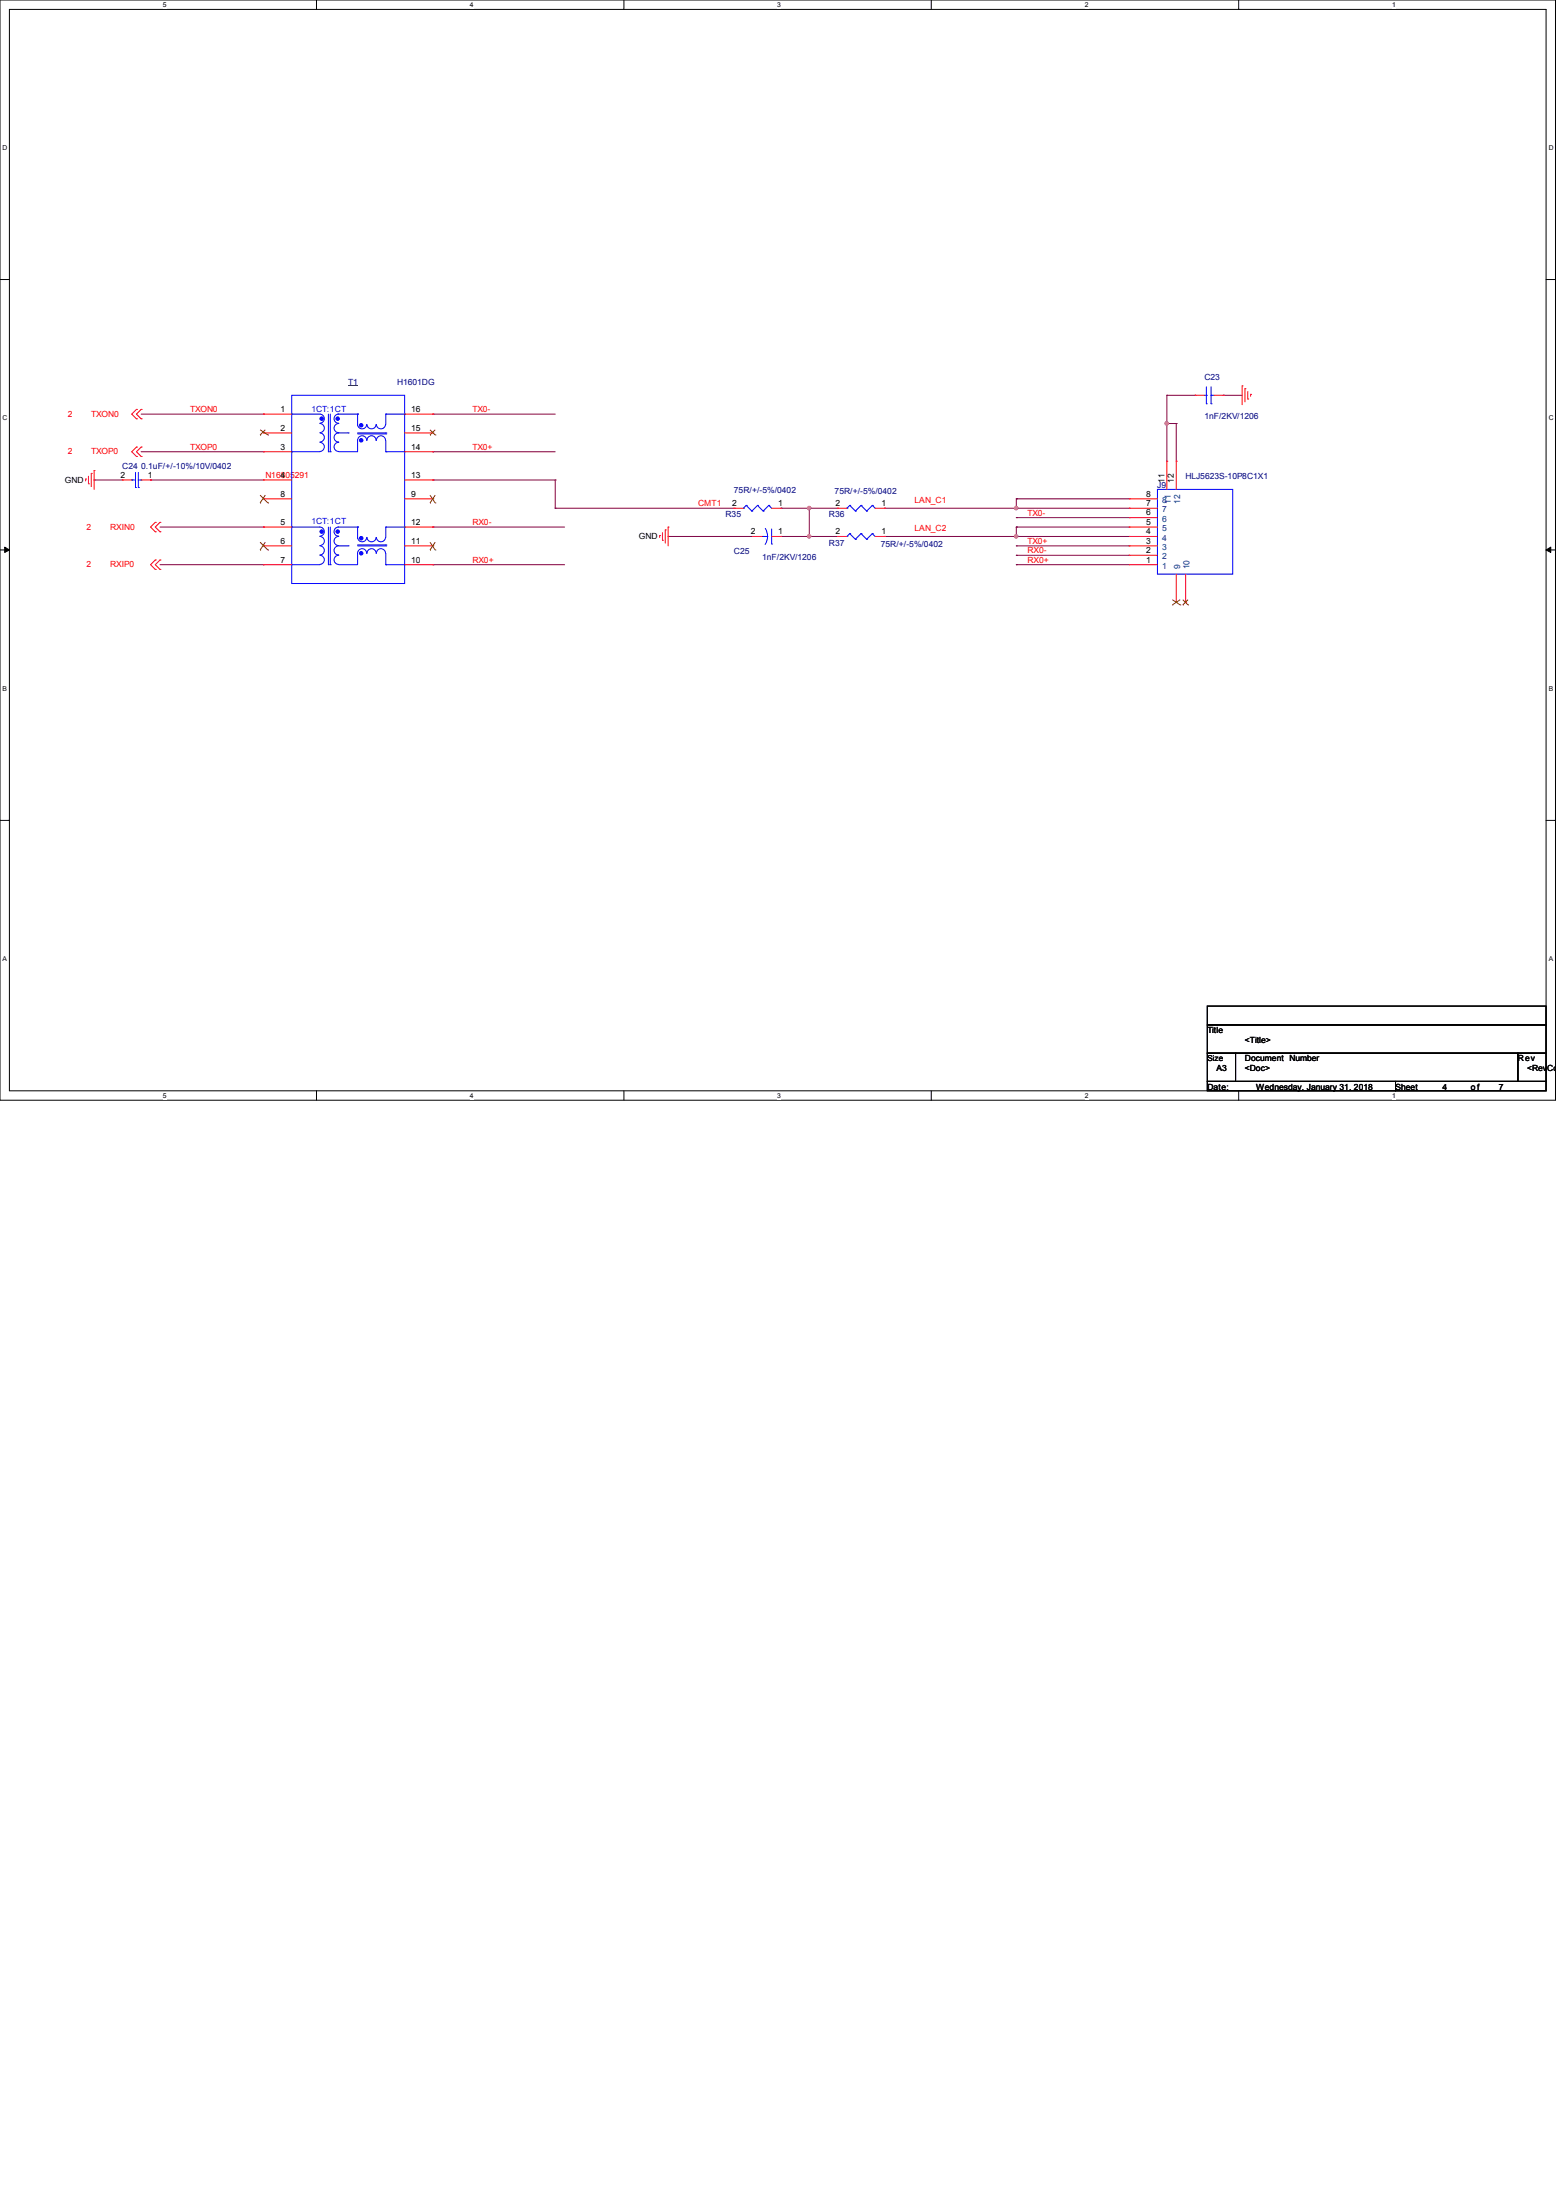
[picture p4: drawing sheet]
<svg xmlns="http://www.w3.org/2000/svg" width="210mm" height="297mm" viewBox="0 0 210 297" stroke-linecap="round" stroke-linejoin="round" font-family="sans-serif">
<path d="M0 0h209.9v148.5h-209.9zM1.3 1.3h207.4v145.9h-207.4z" fill="none" stroke="#000" stroke-width=".13"/>
<g fill="#fff">
<path d="M22 .1h.5v1h-.5z"/>
<path d="M22 147.3h.5v1h-.5z"/>
</g>
<path d="M42.7 0v1.3M42.7 147.2v1.3" fill="none" stroke="#000" stroke-width=".13"/>
<g fill="#fff">
<path d="M63.4 .1h.5v1h-.5z"/>
<path d="M63.4 147.3h.5v1h-.5z"/>
</g>
<path d="M84.2 0v1.3M84.2 147.2v1.3" fill="none" stroke="#000" stroke-width=".13"/>
<g fill="#fff">
<path d="M104.9 .1h.5v1h-.5z"/>
<path d="M104.9 147.3h.5v1h-.5z"/>
</g>
<path d="M125.7 0v1.3M125.7 147.2v1.3" fill="none" stroke="#000" stroke-width=".13"/>
<g fill="#fff">
<path d="M146.4 .1h.5v1h-.5z"/>
<path d="M146.4 147.3h.5v1h-.5z"/>
</g>
<path d="M167.2 0v1.3M167.2 147.2v1.3" fill="none" stroke="#000" stroke-width=".13"/>
<g fill="#fff">
<path d="M187.9 .1h.5v1h-.5z"/>
<path d="M187.9 147.3h.5v1h-.5z"/>
<path d="M.3 19.5h.7v1h-.7z"/>
<path d="M209 19.5h.6v1h-.6z"/>
<path d="M.3 55.9h.7v1h-.7z"/>
<path d="M209 55.9h.6v1h-.6z"/>
</g>
<path d="M0 37.7h1.3M208.7 37.7h1.2" fill="none" stroke="#000" stroke-width=".13"/>
<g fill="#fff">
<path d="M.3 92.4h.6v1h-.6z"/>
<path d="M209 92.4h.6v1h-.6z"/>
</g>
<path d="M0 74.2h1.3M208.7 74.2h1.2" fill="none" stroke="#000" stroke-width=".13"/>
<path d="M.6 73.8l.7 .4-.7 .3zM208.7 74.2l.6-.4v.7z" fill="#000" stroke="#000" stroke-width=".13"/>
<g fill="#fff">
<path d="M.3 128.9h.6v1h-.6z"/>
<path d="M209 128.9h.5v1h-.5z"/>
</g>
<path d="M0 110.7h1.3M208.7 110.7h1.2M162.9 135.8h45.8v2.5h-45.8zM162.9 138.3h45.8v3.8h-45.8zM162.9 142.1h3.9v3.8h-3.9zM162.9 145.9h25.4v1.3h-25.4zM166.8 142.1h38.1v3.8h-38.1zM188.3 145.9h20.4v1.3h-20.4zM204.9 142.1h3.8v3.8h-3.8z" fill="none" stroke="#000" stroke-width=".13"/>
<g fill="none" stroke="#800040" stroke-width=".13">
<path d="M19 55.9h16.6M35.6 55.9h.1M58.4 55.9h.1M58.4 55.9h16.5M157.5 57.1h.1M157.5 53.3h.1M157.5 53.3h3.8M157.5 53.3v8.9M157.5 57.1h1.2M158.7 57.1h.1M158.7 57.1v5.1M161.3 53.3h.1"/>
<path d="M165.1 53.3h.1M165.1 53.3h2.5M12.7 64.8h.1M12.7 64.8h3.8M19 61h16.6M20.3 64.8h.1M20.3 64.8h15.3M21.6 71.1h14M21.6 76.2h14M35.6 61h.1M35.6 71.1h.1M35.6 76.2h.1"/>
<path d="M58.4 76.2h.1M58.4 71.1h.1M58.4 64.8h.1M58.4 61h.1M58.4 61h16.5M58.4 64.8h16.5M58.4 71.1h17.8M58.4 76.2h17.8M74.9 68.6h.1M74.9 64.8h.1M74.9 68.6h24.2M74.9 64.8v3.8"/>
<path d="M90.2 72.4h.1M90.2 72.4h11.4M105.4 68.6h.1M105.4 72.4h.1M105.4 72.4h7.6M105.4 68.6h7.6M109.2 72.4h.1M109.2 68.6h.1M109.2 68.6v3.8M119.4 72.4h.1M119.4 68.6h.1M119.4 72.4h33"/>
<path d="M119.4 68.6h33M137.2 76.2h.1M137.2 74.9h.1M137.2 73.7h.1M137.2 71.1h.1M137.2 69.8h.1M137.2 67.3h.1M137.2 68.6h.1M137.2 72.4h.1M137.2 71.1h15.2M137.2 76.2h15.2M137.2 74.9h15.2"/>
<path d="M137.2 73.7h15.2M137.2 69.8h15.2M137.2 67.3h15.2M137.2 67.3v1.3M137.2 71.1v1.3"/>
</g>
<g fill="#f0f" stroke="#f0f" stroke-width=".13">
<circle cx="157.5" cy="57.1" r=".23"/>
<circle cx="137.1" cy="72.4" r=".23"/>
<circle cx="137.1" cy="68.6" r=".23"/>
<circle cx="109.2" cy="68.6" r=".23"/>
<circle cx="109.2" cy="72.4" r=".23"/>
</g>
<g fill="none" stroke="#f00" stroke-width=".13">
<path d="M18.4 55.2h.1M18.4 56.5h.1M18.4 55.2l-.6 .7 .6 .6M19 55.2h.1M19 56.5h.1M19 55.2l-.6 .7 .6 .6M167.6 52.1h.1M167.6 52.1v2.5M168 52.5h.1M168 52.5v1.7M168.4 53.8h.1M168.4 52.8v1"/>
<path d="M168.8 53.2h.1M168.8 53.2v.3M11.6 64.6h.1M11.6 64.6v.3M11.9 65.3h.1M11.9 64.3v1M12.3 63.9h.1M12.3 63.9v1.8M12.7 63.5h.1M12.7 63.5v2.5M18.4 60.3h.1M18.4 61.6h.1"/>
<path d="M18.4 60.3l-.6 .7 .6 .6M19 60.3h.1M19 61.6h.1M19 60.3l-.6 .7 .6 .6M21 75.6h.1M21 76.8h.1M21 70.5h.1M21 71.8h.1M21 75.6l-.7 .6 .7 .6M21 70.5l-.7 .6 .7 .7M21.6 75.6h.1M21.6 76.8h.1"/>
<path d="M21.6 70.5h.1M21.6 71.8h.1M21.6 75.6l-.6 .6 .6 .6M21.6 70.5l-.6 .6 .6 .7M89 72.3h.1M89 72.3v.2M89.4 72.9h.1M89.4 71.9v1M89.8 71.5h.1M89.8 71.5v1.8M90.2 71.1h.1M90.2 71.1v2.6"/>
<path d="M113 72.4h.1M113 72.4h1.3M118.1 72.4h1.3M119.4 72.4h.1"/>
</g>
<g fill="none" stroke="#00f" stroke-width=".13">
<path d="M39.4 53.3h15.2v25.4h-15.2zM39.4 55.9h3.8a.61 .61 0 0 1 .6 .6 .61 .61 0 0 1-.6 .6M39.4 55.9h.1M43.2 58.4a.61 .61 0 0 1 .6 .6 .61 .61 0 0 1-.6 .6M43.2 59.7a.61 .61 0 0 1 .6 .6 .61 .61 0 0 1-.6 .6M43.2 57.1a.61 .61 0 0 1 .6 .7 .61 .61 0 0 1-.6 .6M44.3 55.9v5.1M44.6 55.9v5.1M45.6 55.9h2.7M45.7 55.9a.61 .61 0 0 0-.6 .6 .61 .61 0 0 0 .6 .6M45.7 59.7a.61 .61 0 0 0-.6 .6 .61 .61 0 0 0 .6 .6M45.7 57.1a.61 .61 0 0 0-.6 .7 .61 .61 0 0 0 .6 .6"/>
<path d="M47 58.4h-1.3a.61 .61 0 0 0-.6 .6 .61 .61 0 0 0 .6 .6M47 58.4h.1M48.3 55.9h.1M48.3 55.9v1.5M48.3 58.4h3.8M48.3 58.5h3.8M49.5 57.3a.61 .61 0 0 1-.6 .6 .61 .61 0 0 1-.6-.6M49.5 59.4a.61 .61 0 0 0-.6-.6 .61 .61 0 0 0-.6 .6v1.6h-2.6M50.8 57.3a.61 .61 0 0 1-.7 .6 .61 .61 0 0 1-.6-.6M50.8 59.4a.61 .61 0 0 0-.7-.6 .61 .61 0 0 0-.6 .6M52 59.4a.61 .61 0 0 0-.6-.6 .61 .61 0 0 0-.6 .6M52 57.3a.61 .61 0 0 1-.6 .6 .61 .61 0 0 1-.6-.6"/>
<path d="M52.1 55.9h.1M52.1 58.4h.1M52.1 58.5h.1M52.1 55.9h2.5M52.1 55.9v1.4M52.1 59.4v1.6M54.6 55.9h.1M39.4 61h.1M39.4 71.1h3.8a.61 .61 0 0 1 .6 .6 .61 .61 0 0 1-.6 .6M39.4 71.1h.1M39.4 76.2h.1M39.4 61h3.8"/>
<path d="M39.4 76.2h3.8M43.2 73.7a.61 .61 0 0 1 .6 .6 .61 .61 0 0 1-.6 .6M43.2 74.9a.61 .61 0 0 1 .6 .6 .61 .61 0 0 1-.6 .7M43.2 72.4a.61 .61 0 0 1 .6 .6 .61 .61 0 0 1-.6 .6M44.3 61h.1M44.3 76.2h.1M44.3 71.1v5.1M44.6 61h.1M44.6 76.2h.1M44.6 71.1v5.1M45.6 71.1h2.7M45.7 71.1a.61 .61 0 0 0-.6 .6 .61 .61 0 0 0 .6 .6"/>
<path d="M45.7 74.9a.61 .61 0 0 0-.6 .6 .61 .61 0 0 0 .6 .7M45.7 72.4a.61 .61 0 0 0-.6 .6 .61 .61 0 0 0 .6 .6M47 73.7h-1.3a.61 .61 0 0 0-.6 .6 .61 .61 0 0 0 .6 .6M47 73.7h.1M48.3 71.1h.1M48.3 71.1v1.5M48.3 73.7h3.8M48.3 73.5h3.8M49.5 72.5a.61 .61 0 0 1-.6 .6 .61 .61 0 0 1-.6-.6M49.5 74.7a.61 .61 0 0 0-.6-.7 .61 .61 0 0 0-.6 .7v1.5h-2.6M50.8 72.5a.61 .61 0 0 1-.7 .6 .61 .61 0 0 1-.6-.6M50.8 74.7a.61 .61 0 0 0-.7-.7 .61 .61 0 0 0-.6 .7"/>
<path d="M52 74.7a.61 .61 0 0 0-.6-.7 .61 .61 0 0 0-.6 .7M52 72.5a.61 .61 0 0 1-.6 .6 .61 .61 0 0 1-.6-.6M52.1 61h.1M52.1 71.1h.1M52.1 76.2h.1M52.1 73.5h.1M52.1 73.7h.1M52.1 61h2.5M52.1 71.1v1.4M52.1 74.7v1.5M52.1 71.1h2.5M52.1 76.2h2.5"/>
<path d="M54.6 61h.1M54.6 76.2h.1M54.6 71.1h.1M114.3 72.4h.1M114.7 72h.1M114.7 72l.7 .8M114.7 72l-.4 .4M115.4 72.8h.1M116.2 72h.1M116.2 72l.8 .8M116.2 72l-.8 .8M117 72.8h.1"/>
<path d="M117.7 72h.1M117.7 72l.4 .4M117.7 72l-.7 .8"/>
</g>
<g fill="#00f" stroke="#00f" stroke-width=".13">
<circle cx="48.7" cy="59.4" r=".23"/>
<circle cx="45.6" cy="56.5" r=".23"/>
<circle cx="43.4" cy="56.5" r=".23"/>
<circle cx="48.7" cy="57.4" r=".23"/>
<circle cx="48.7" cy="74.7" r=".23"/>
<circle cx="45.6" cy="71.7" r=".23"/>
<circle cx="43.4" cy="71.7" r=".23"/>
<circle cx="48.7" cy="72.6" r=".23"/>
</g>
<path d="M47 52h1.3v.1h-1.3z" fill="#000080"/>
<g fill="none" stroke="#f00" stroke-width=".13">
<path d="M35.6 55.9h.1M35.6 58.4h.1M35.6 55.9h3.8M35.6 58.4h3.8M54.6 55.9h3.8M54.6 58.4h3.8M58.4 55.9h.1M58.4 58.4h.1M161.3 53.3h.1M161.3 53.3h1.3M163.8 53.3h1.3M165.1 53.3h.1"/>
<path d="M16.5 64.8h.1M16.5 64.8h1.3M19 64.8h1.3M20.3 64.8h.1M35.6 61h.1M35.6 71.1h.1M35.6 76.2h.1M35.6 64.8h.1M35.6 73.7h.1M35.6 67.3h.1M35.6 61h3.8M35.6 71.1h3.8"/>
<path d="M35.6 76.2h3.8M35.6 73.7h3.8M35.6 67.3h3.8M35.6 64.8h3.8M54.6 61h3.8M54.6 71.1h3.8M54.6 76.2h3.8M54.6 73.7h3.8M54.6 67.3h3.8M54.6 64.8h3.8M58.4 76.2h.1M58.4 71.1h.1"/>
<path d="M58.4 73.7h.1M58.4 67.3h.1M58.4 61h.1M58.4 64.8h.1M99.1 68.6h.1M99.1 68.6h1.2M101.6 72.4h.1M101.6 72.4h1.3M104.1 72.4h1.3M104.1 68.6h1.3M105.4 72.4h.1M105.4 68.6h.1"/>
<path d="M113 68.6h.1M113 68.6h1.3M118.1 68.6h1.3M119.4 68.6h.1M152.4 76.2h.1M152.4 74.9h.1M152.4 73.7h.1M152.4 72.4h.1M152.4 71.1h.1M152.4 69.8h.1M152.4 68.6h.1M152.4 67.3h.1"/>
<path d="M152.4 71.1h3.8M152.4 76.2h3.8M152.4 73.7h3.8M152.4 67.3h3.8M152.4 72.4h3.8M152.4 74.9h3.8M152.4 69.8h3.8M152.4 68.6h3.8M157.5 62.2h.1M157.5 62.2v3.8M158.7 62.2h.1M158.7 62.2v3.8"/>
<path d="M158.7 77.5v3.8M160 77.5v3.8M158.7 81.3h.1M160 81.3h.1"/>
</g>
<g fill="none" stroke="#804000" stroke-width=".13">
<path d="M35.1 58.7h.1M35.1 58l1.1 .7M35.8 58l-.7 .7M36.2 58.7h.1M58 58.7h.1M58 58l.7 .7M58.7 58.7h.1M58.7 58l-.7 .7M35.1 74.2h.1M35.1 67.9h.1M35.1 73.2l1.1 1M35.1 66.8l1.1 1.1"/>
<path d="M35.8 73.2l-.7 1M35.8 66.8l-.7 1.1M36.2 74.2h.1M36.2 67.9h.1M58 74.2h.1M58 67.9h.1M58 73.2l.7 1M58 66.8l.7 1.1M58.7 74.2h.1M58.7 67.9h.1M58.7 73.2l-.7 1M58.7 66.8l-.7 1.1"/>
<path d="M158.2 81.6h.1M158.2 80.9l1.1 .7M159.3 81.6h.1M159.3 80.9l-1.1 .7M159.6 81.6h.1M159.6 80.9l.7 .7M160.3 81.6h.1M160.3 80.9l-.7 .7"/>
</g>
<g fill="none" stroke="#00f" stroke-width=".13">
<path d="M162.6 53.3h.2M162.8 53.3h.1M162.8 54.5h.1M162.8 52.2v2.3M163.4 54.5h.1M163.4 53.3h.1M163.4 53.3h.4M163.4 52.2v2.3M17.8 64.8h.1M17.8 64.8h.5M18.3 65.8h.1M18.3 63.8v2"/>
<path d="M18.7 65.8h.1M18.7 63.8v2M18.7 64.8h.3M19 64.8h.1M100.3 68.6h.1M100.7 68.2h.1M100.7 68.2l.8 .8M100.7 68.2l-.4 .4M101.5 69h.1M102.2 68.2h.1M102.2 68.2l.8 .8M102.2 68.2l-.7 .8"/>
<path d="M102.9 72.4h.1M102.9 72.4h.7M103 69h.1M103.3 71.3l.2 .5 .1 .6-.1 .5-.2 .6M103.8 68.2h.1M103.8 68.2l.3 .4M103.8 68.2l-.8 .8M104.1 73.4h.1M104.1 71.4v2M114.3 68.6h.1M114.7 68.2h.1M114.7 68.2l.7 .8"/>
<path d="M114.7 68.2l-.4 .4M115.4 69h.1M116.2 68.2h.1M116.2 68.2l.8 .8M116.2 68.2l-.8 .8M117 69h.1M117.7 68.2h.1M117.7 68.2l.4 .4M117.7 68.2l-.7 .8M156.2 66h10.2v11.5h-10.2z"/>
</g>
<g fill="#f0f" stroke="#f0f" stroke-width=".13">
<circle cx="157.5" cy="57.1" r=".23"/>
<circle cx="137.1" cy="72.4" r=".23"/>
<circle cx="137.1" cy="68.6" r=".23"/>
<circle cx="109.2" cy="68.6" r=".23"/>
<circle cx="109.2" cy="72.4" r=".23"/>
</g>
<g font-size="1.2">
<text x="157.2" y="65.2" transform="rotate(-90 157.2 65.2)">11</text>
<text x="158.4" y="65.2" transform="rotate(-90 158.4 65.2)">12</text>
</g>
<g font-size="1.2" fill="#004080">
<text x="158" y="67.9" transform="rotate(-90 158 67.9)">11</text>
<text x="159.3" y="67.9" transform="rotate(-90 159.3 67.9)">12</text>
<text x="159.3" y="76.8" transform="rotate(-90 159.3 76.8)">9</text>
<text x="160.6" y="76.8" transform="rotate(-90 160.6 76.8)">10</text>
</g>
<g font-size="1.1" fill="#000080">
<text x="47" y="51.9">T1</text>
<text x="53.6" y="51.9">H1601DG</text>
<text x="162.5" y="51.3">C23</text>
<text x="162.5" y="56.5">1nF/2KV/1206</text>
<text x="16.5" y="63.3">C24</text>
<text x="19" y="63.3">0.1uF/+/-10%/10V/0402</text>
<text x="156.2" y="65.9">J9</text>
<text x="160" y="64.6">HLJ5623S-10P8C1X1</text>
<text x="97.9" y="69.8">R35</text>
<text x="99.1" y="66.5">75R/+/-5%/0402</text>
<text x="111.9" y="69.8">R36</text>
<text x="112.6" y="66.6">75R/+/-5%/0402</text>
<text x="99.1" y="74.8">C25</text>
<text x="102.9" y="75.5">1nF/2KV/1206</text>
<text x="111.9" y="73.6">R37</text>
<text x="118.9" y="73.7">75R/+/-5%/0402</text>
</g>
<g font-size="1.1" fill="#f00">
<text x="9.1" y="56.2">2</text>
<text x="12.3" y="56.2">TXON0</text>
<text x="25.7" y="55.6">TXON0</text>
<text x="63.7" y="55.6">TX0-</text>
<text x="9.1" y="61.3">2</text>
<text x="12.3" y="61.3">TXOP0</text>
<text x="25.7" y="60.7">TXOP0</text>
<text x="35.8" y="64.5">N16805291</text>
<text x="63.7" y="60.7">TX0+</text>
<text x="11.7" y="71.5">2</text>
<text x="14.9" y="71.5">RXIN0</text>
<text x="63.7" y="70.9">RX0-</text>
<text x="94.2" y="68.3">CMT1</text>
<text x="123.4" y="71.7">LAN_C2</text>
<text x="123.4" y="67.9">LAN_C1</text>
<text x="138.7" y="69.6">TX0-</text>
<text x="11.7" y="76.5">2</text>
<text x="14.9" y="76.5">RXIP0</text>
<text x="63.7" y="75.9">RX0+</text>
<text x="138.7" y="75.9">RX0+</text>
<text x="138.7" y="74.7">RX0-</text>
<text x="138.7" y="73.4">TX0+</text>
</g>
<g font-size="1.1">
<text x="37.8" y="55.6">1</text>
<text x="37.8" y="58.1">2</text>
<text x="55.5" y="55.6">16</text>
<text x="55.5" y="58.1">15</text>
<text x="8.8" y="65.1">GND</text>
<text x="16.3" y="64.5">2</text>
<text x="19.9" y="64.5">1</text>
<text x="37.8" y="60.7">3</text>
<text x="37.8" y="64.5">4</text>
<text x="55.5" y="60.7">14</text>
<text x="55.5" y="64.5">13</text>
<text x="37.8" y="70.8">5</text>
<text x="37.8" y="67">8</text>
<text x="55.5" y="70.8">12</text>
<text x="55.5" y="67">9</text>
<text x="98.8" y="68.3">2</text>
<text x="105" y="68.3">1</text>
<text x="112.8" y="68.3">2</text>
<text x="119" y="68.3">1</text>
<text x="154.7" y="70.8">5</text>
<text x="154.7" y="69.6">6</text>
<text x="154.7" y="68.3">7</text>
<text x="154.7" y="67">8</text>
<text x="37.8" y="75.9">7</text>
<text x="37.8" y="73.4">6</text>
<text x="55.5" y="75.9">10</text>
<text x="55.5" y="73.4">11</text>
<text x="86.2" y="72.7">GND</text>
<text x="101.3" y="72.1">2</text>
<text x="105" y="72.1">1</text>
<text x="112.8" y="72.1">2</text>
<text x="119" y="72.1">1</text>
<text x="154.7" y="75.9">1</text>
<text x="154.7" y="74.6">2</text>
<text x="154.7" y="73.4">3</text>
<text x="154.7" y="72.1">4</text>
<text x="162.9" y="139.4">Title</text>
<text x="162.9" y="143.2">Size</text>
<text x="168" y="140.7">&lt;Title&gt;</text>
<text x="168" y="143.2">Document Number</text>
<text x="204.9" y="143.2">Rev</text>
<text x="162.9" y="147">Date:</text>
<text x="164.2" y="144.5">A3</text>
<text x="168" y="144.5">&lt;Doc&gt;</text>
<text x="169.5" y="147">Wednesday, January 31, 2018</text>
<text x="188.3" y="147">Sheet</text>
<text x="194.7" y="147">4</text>
<text x="198.5" y="147">o f</text>
<text x="202.3" y="147">7</text>
<text x="206.1" y="144.5">&lt;RevCode</text>
</g>
<g font-size="1.1" fill="#00f">
<text x="42" y="55.6">1CT:1CT</text>
<text x="42" y="70.7">1CT:1CT</text>
</g>
<g font-size="1.1" fill="#004080">
<text x="156.8" y="71.7">5</text>
<text x="156.8" y="70.4">6</text>
<text x="156.8" y="69.1">7</text>
<text x="156.8" y="67.9">8</text>
<text x="156.8" y="76.8">1</text>
<text x="156.8" y="75.5">2</text>
<text x="156.8" y="74.2">3</text>
<text x="156.8" y="72.9">4</text>
</g>
<g font-size=".9">
<text x="22" y=".9">5</text>
<text x="63.4" y=".9">4</text>
<text x="104.9" y=".9">3</text>
<text x="146.4" y=".9">2</text>
<text x="187.9" y=".9">1</text>
<text x=".3" y="20.3">D</text>
<text x="209" y="20.3">D</text>
<text x=".3" y="56.7">C</text>
<text x="209" y="56.7">C</text>
<text x=".3" y="93.2">B</text>
<text x="209" y="93.2">B</text>
<text x=".3" y="129.7">A</text>
<text x="209" y="129.7">A</text>
<text x="22" y="148.1">5</text>
<text x="63.4" y="148.1">4</text>
<text x="104.9" y="148.1">3</text>
<text x="146.4" y="148.1">2</text>
<text x="187.9" y="148.1">1</text>
</g>
</svg>
